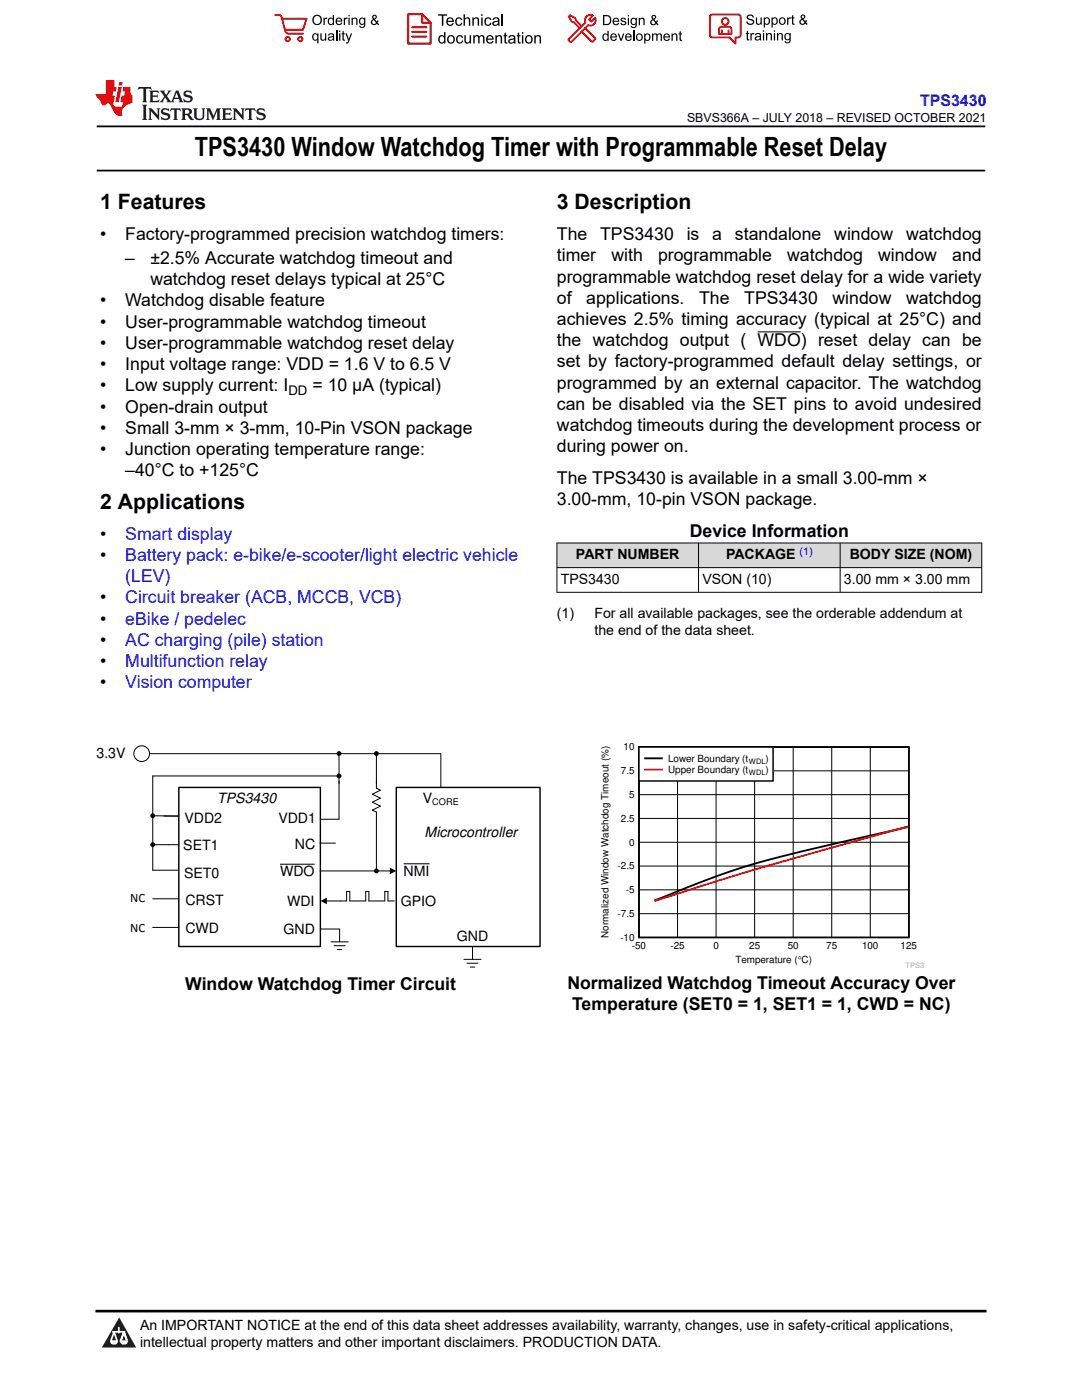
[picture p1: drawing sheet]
<svg xmlns="http://www.w3.org/2000/svg" width="216mm" height="279mm" viewBox="0 0 216 279" stroke-linecap="round" stroke-linejoin="round" font-family="sans-serif">
<path d="M19.3 25.2h177.3M19.3 34h177.3" fill="none" stroke="#000" stroke-width=".35"/>
<path d="M151.2 66.2h8.6" fill="none" stroke="#000" stroke-width=".2"/>
<g fill="#d8d8d8">
<path d="M111.1 108.4h84.8v4.9h-84.8z" fill-rule="evenodd"/>
<path d="M111.2 108.4h28.1v4.8h-28.1z" fill-rule="evenodd"/>
<path d="M139.4 108.4h28.2v4.8h-28.2z" fill-rule="evenodd"/>
<path d="M167.7 108.4h28.1v4.8h-28.1z" fill-rule="evenodd"/>
</g>
<path d="M111.1 108.4h84.9M111.1 113.3h84.9M111.1 118.2h84.9M111.1 108.3v10M139.4 108.3v10M167.6 108.3v10M195.9 108.3v10" fill="none" stroke="#000" stroke-width=".2"/>
<path d="M35.7 157.1h28.2v31.8h-28.2z" fill-rule="evenodd" fill="#fff"/>
<path d="M35.7 157.1h28.2v31.8h-28.2z" fill="none" stroke="#000" stroke-width=".28"/>
<path d="M79.1 157.1h28.7v31.8h-28.7z" fill-rule="evenodd" fill="#fff"/>
<path d="M79.1 157.1h28.7v31.8h-28.7z" fill="none" stroke="#000" stroke-width=".28"/>
<circle cx="28.3" cy="150.4" r="1.57" fill="#fff"/>
<g fill="none" stroke="#000" stroke-width=".2">
<path d="M29.8 150.4h58.1M67.6 150.4v13.1h-3.7M67.6 154.9h-37.1v18.8h5.2M75.1 150.4v6.9l.8 .4-1.6 .8 1.6 .8-1.6 .8 1.6 .8-1.6 .8 .8 .4v11.7M88 150.4v6.7M30.5 179.4h5.2M30.5 162.8l5.2 .1h-3M30.5 168.6h5.2M63.8 168.3h3.1M63.8 173.8h14.2M65.1 179.8h4.1v-1.9h.6v1.9h3.2v-1.9h.6v1.9h3.2v-1.9h.6v1.9h1.3M30.5 185.1h5.2"/>
<path d="M63.9 185.4h3.9v2.6M66.1 188h3.4M66.7 188.7h2.2M67.3 189.5h.9M92.6 191.5h3.4M93.2 192.2h2.2M93.8 193h.9M94.3 188.9v2.6"/>
<circle cx="28.3" cy="150.4" r="1.57"/>
</g>
<g fill="#000">
<path d="M77.8 173.2l1.3 .6-1.3 .7zM63.9 179.8l1.3-.6v1.3z"/>
<circle cx="67.6" cy="150.4" r=".49"/>
<circle cx="67.6" cy="154.9" r=".49"/>
<circle cx="75.1" cy="150.4" r=".49"/>
<circle cx="30.5" cy="168.6" r=".49"/>
<circle cx="30.5" cy="162.8" r=".49"/>
<circle cx="75.1" cy="173.8" r=".49"/>
</g>
<path d="M55.9 172.5h6.9M80.5 172.4h5.2" fill="none" stroke="#000" stroke-width=".21"/>
<path d="M119.5 148.3h64.9v44.8h-64.9z" fill-rule="evenodd" fill="#fff"/>
<path d="M127.5 149.1h53.8v38h-53.8z" fill="none" stroke="#000" stroke-width=".29"/>
<g fill="none" stroke="#000" stroke-width=".2">
<path d="M127.5 158.6h53.9M127.5 153.8h53.9M135.2 149.1v38M142.9 149.1v38M150.6 149.1v38M158.3 149.1v38M166 149.1v38M173.7 149.1v38M181.3 149.1v38M181.4 149.1h-53.9v38M127.5 177.6h53.9M127.5 172.8h53.9"/>
<path d="M127.5 168.1h53.9M127.5 163.3h53.9M127.5 187.1h53.9M127.5 182.3h53.9"/>
</g>
<path d="M181.2 165l-4.2 1a477.4 477.4 0 0 0-28.9 7.1 257.8 257.8 0 0 0-17.5 6.6" fill="none" stroke="#000" stroke-width=".37"/>
<path d="M181.2 164.9a910.7 910.7 0 0 0-49.5 14.6l-1.1 .3" fill="none" stroke="#f00" stroke-width=".37"/>
<path d="M127.5 149.1h26.8v6.8h-26.8z" fill-rule="evenodd" fill="#fff"/>
<path d="M127.5 149.1h26.8v6.8h-26.8z" fill="none" stroke="#000" stroke-width=".29"/>
<path d="M128.7 151.3h3.4" fill="none" stroke="#000" stroke-width=".37"/>
<path d="M128.7 153.6h3.4" fill="none" stroke="#f00" stroke-width=".37"/>
<path d="M0 0h215.9v23.8h-215.9z" fill-rule="evenodd" fill="#fff"/>
<path d="M27.7 17.4l-.2 .6 .5-.3h.6v.1v2.2l-.2 .4h1l-.2-.4v-2.2v-.1h.5l.5 .3-.1-.6zM29.8 18.1l.2 .4v1.5l-.2 .4h1.9l.1-.6a1.08 1.08 0 0 1-1.3 .2v-.7h.6l.4 .2v-.6l-.4 .2h-.6v-.6l.2-.1a1 1 0 0 1 1 .2l-.1-.5zM31.8 18.1l1 1.1-1 1.2h.9l-.2-.2 .4-.7 .5 .7-.2 .2h1.6l-.2-.2 .1-.4h1l.1 .4-.1 .2h.9l-.2-.3-.8-2h-.5l-1 2.2-.8-1.1 .9-1.1h-.8l.2 .2-.5 .7-.3-.7 .1-.2zM35.2 18.5l.4 1h-.8zM36.8 18.2a.65 .65 0 0 0-.2 .7 .65 .65 0 0 0 .6 .5l.7 .2 .1 .2a.79 .79 0 0 1-.7 .4 .79 .79 0 0 1-.7-.5l.1 .7 .2-.1a.93 .93 0 0 0 1.1 .1 .93 .93 0 0 0 .4-1 1.46 1.46 0 0 0-1.2-.6l-.1-.3a1.09 1.09 0 0 1 1.2 .2l-.2-.6-.1 .1-.6-.2zM28.4 20.9l.2 .4v2.3l-.2 .3h1l-.2-.3v-2.3l.2-.4zM29.6 21.6l.2 .4v1.6l-.2 .3h.8l-.3-.3v-1.4l1.7 1.8v-2l.2-.4h-.8l.2 .2 .1 1.1-1.2-1.3zM32.3 21.8a.65 .65 0 0 0-.2 .7 .65 .65 0 0 0 .7 .4l.6 .2 .1 .2a.79 .79 0 0 1-.7 .4 .79 .79 0 0 1-.7-.5l.1 .7 .2-.1a.93 .93 0 0 0 1.1 .1 .93 .93 0 0 0 .4-.9 1.46 1.46 0 0 0-1.2-.6l-.1-.4a1.09 1.09 0 0 1 1.2 .2l-.2-.6-.1 .1-.6-.1zM34.1 21.6l-.1 .7a.63 .63 0 0 1 .7-.4l.1 1.7-.3 .3h1l-.2-.3v-1.7a.66 .66 0 0 1 .8 .4l-.1-.7zM36.2 21.6l.2 .4v1.6l-.2 .3h.9l-.2-.2v-.7h.5l.1 .2a.79 .79 0 0 0 1.2 .6l-1-.9a.61 .61 0 0 0 .6-.6 .61 .61 0 0 0-.5-.6zM36.9 21.9h.2a.47 .47 0 0 1 .5 .1 .47 .47 0 0 1 .1 .5l-.2 .2h-.6zM38.5 21.6l.2 .2a2.27 2.27 0 0 0 .4 2 1.04 1.04 0 0 0 1.7-.7v-1.3l.2-.2h-.8l.2 .4v1.1a.6 .6 0 0 1-.6 .6 .6 .6 0 0 1-.6-.6v-1.1l.3-.4zM41.1 21.6l.2 .4v1.6l-.2 .3h.7l-.2-.3v-1.5l.9 1.9 .8-1.9v1.5l-.2 .3h1l-.3-.3v-1.6l.3-.4h-.8l-.7 1.5-.7-1.5zM44.3 21.6l.2 .4v1.6l-.2 .3h1.9l.1-.5a1.09 1.09 0 0 1-1.3 .1v-.6h.6l.4 .1v-.6l-.4 .2h-.6v-.6l.2-.1a1.01 1.01 0 0 1 1 .3l-.1-.6zM46.4 21.6l.3 .4v1.6l-.3 .3h.8l-.2-.3v-1.4l1.6 1.8v-2l.2-.4h-.7l.2 .2v1.1l-1.2-1.3zM49 21.6l-.1 .7a.63 .63 0 0 1 .8-.4v1.7l-.3 .3h1l-.2-.3v-1.7a.66 .66 0 0 1 .8 .4l-.1-.7zM51.4 21.8a.65 .65 0 0 0-.2 .7 .65 .65 0 0 0 .6 .4l.6 .2 .2 .2a.79 .79 0 0 1-.8 .4 .79 .79 0 0 1-.6-.5l.1 .7 .2-.1a.93 .93 0 0 0 1 .1 .93 .93 0 0 0 .5-.9 1.46 1.46 0 0 0-1.3-.6l-.1-.4a1.09 1.09 0 0 1 1.3 .2l-.2-.6-.2 .1-.5-.1z" fill="#231f20"/>
<path d="M21.1 16v2.8h-2.1l.1 .3 .9 1a.95 .95 0 0 0 .9 .9 .59 .59 0 0 1 .6-.4 .59 .59 0 0 1 .5 .4l.4 .8a1.59 1.59 0 0 0 2.1 1.3 1.61 1.61 0 0 1 1-2.2l1-.4-.1-1.5a1.59 1.59 0 0 1-.4-1.6h-1.4l-.2 .9h.5l-.1 .8h-.5l-.2 1v.2l.4 .1-.2 .9h-.6a.73 .73 0 0 1-1.1-.7l.3-1.5h-.5l.2-.8h.5l.2-.9h-.5v-1.4zM23.6 17.4l-.6 3h.7l.6-3zM23.8 16.4l-.1 .7h.7l.1-.7z" fill="#ed1c24"/>
<g fill="#000">
<path d="M62.3 4a1 1 0 0 1 2 0 1 1 0 0 1-2 0zM62.8 3.4a.78 .78 0 0 0-.1 1.1 .78 .78 0 0 0 1.1 .1 .78 .78 0 0 0 .1-1.1 .78 .78 0 0 0-1.1-.1z" fill-rule="evenodd"/>
<path d="M62.5 6.8l.4-.2 .4 .3v-.2h.2v2h-.2v-.7a.68 .68 0 0 1-.9-.1 .68 .68 0 0 1 0-.9zM62.6 7a.51 .51 0 0 0-.1 .6 .51 .51 0 0 0 .7 .2 .51 .51 0 0 0 .1-.7 .51 .51 0 0 0-.7-.1z" fill-rule="evenodd"/>
<path d="M64.5 3.5h.3v.3l.1-.3h.3l.1 .1-.1 .2a.32 .32 0 0 0-.3 0 .32 .32 0 0 0-.1 .4v.8h-.3z" fill-rule="evenodd"/>
<path d="M63.9 6.7h.3v.8a.36 .36 0 0 0 .3 .4 .36 .36 0 0 0 .4-.5v-.7h.2v1.4h-.2v-.2a.51 .51 0 0 1-.6 .2 .51 .51 0 0 1-.4-.5z" fill-rule="evenodd"/>
<path d="M65.6 3.7l.4-.2 .4 .2v-.7h.3v2h-.3v-.2a.7 .7 0 0 1-1-.1 .7 .7 0 0 1 .2-1zM65.8 3.8a.51 .51 0 0 0-.1 .7 .51 .51 0 0 0 .6 .2 .51 .51 0 0 0 .1-.7 .51 .51 0 0 0-.6-.2z" fill-rule="evenodd"/>
<path d="M65.6 6.8a.66 .66 0 0 1 .8-.1 .66 .66 0 0 1 .3 .8v.6h-.2l-.1-.2a.52 .52 0 0 1-.7 .2 .52 .52 0 0 1-.2-.6l.3-.2a.42 .42 0 0 0 .6-.3l-.3-.2-.3 .1-.1 .2h-.3zM65.7 7.6a.35 .35 0 0 0 .3 .4 .35 .35 0 0 0 .4-.4v-.2z" fill-rule="evenodd"/>
<path d="M67.7 6.1h.2v.3h-.2zM67.7 6.7h.2v1.4h-.2z" fill-rule="evenodd"/>
<path d="M67.1 3.7a.68 .68 0 0 1 .9-.1 .68 .68 0 0 1 .3 .7h-1.1a.42 .42 0 0 0 .3 .5 .42 .42 0 0 0 .5-.3h.3a.73 .73 0 0 1-1.1 .4 .73 .73 0 0 1-.1-1.2zM67.4 3.8l-.2 .3h.8l-.2-.4z" fill-rule="evenodd"/>
<path d="M68.6 3.5h.2v.3l.2-.3h.3l.1 .1-.1 .2a.32 .32 0 0 0-.4 0 .32 .32 0 0 0-.1 .4v.8h-.2z" fill-rule="evenodd"/>
<path d="M68.3 6.3l.3-.1v.5h.2v.1h-.2v.9l.3 .4a.36 .36 0 0 1-.4 0 .36 .36 0 0 1-.2-.4v-.9h-.1v-.1h.1z" fill-rule="evenodd"/>
<path d="M68.9 6.7h.3l.4 1.1 .4-1.1h.3l-.6 1.4a.51 .51 0 0 1-.6 .6l-.1-.3h.3l.2-.3z" fill-rule="evenodd"/>
<path d="M69.5 3h.3v.3h-.3zM69.5 3.5h.3v1.5h-.3z" fill-rule="evenodd"/>
<path d="M70.2 3.5h.2v.2a.52 .52 0 0 1 .6-.2 .52 .52 0 0 1 .3 .6v.9h-.2v-.9a.34 .34 0 0 0-.3-.4 .34 .34 0 0 0-.4 .3v1h-.2z" fill-rule="evenodd"/>
<path d="M71.8 3.7l.4-.2 .5 .2v-.2h.2v1.3a.64 .64 0 0 1-.5 .8 .64 .64 0 0 1-.7-.5h.2a.41 .41 0 0 0 .5 .2 .41 .41 0 0 0 .2-.5 .69 .69 0 0 1-.9-.1 .69 .69 0 0 1 .1-1zM72 3.8a.5 .5 0 0 0-.1 .7 .5 .5 0 0 0 .7 .1 .5 .5 0 0 0 .1-.6 .5 .5 0 0 0-.7-.2z" fill-rule="evenodd"/>
<path d="M74.4 3.1a.47 .47 0 0 1 .7 .1 .47 .47 0 0 1-.3 .7l.4 .4 .1-.3 .2 .1-.1 .4 .3 .3-.2 .2-.3-.3a.63 .63 0 0 1-1 .1 .63 .63 0 0 1 .3-1l-.3-.4zM74.5 3.4a.27 .27 0 0 0 .5 0 .27 .27 0 0 0-.5 0zM74.4 4.1a.4 .4 0 0 0 0 .6 .4 .4 0 0 0 .6-.1l-.4-.6z" fill-rule="evenodd"/>
<path d="M87.4 2.9h1.8v.2h-.7v2h-.3v-2h-.8z" fill-rule="evenodd"/>
<path d="M87.6 7.2l.5-.2 .5 .2v-.8h.3v2.3h-.3v-.2a.76 .76 0 0 1-1-.1 .76 .76 0 0 1-.1-1zM87.9 7.4a.58 .58 0 0 0-.2 .7 .58 .58 0 0 0 .8 .2 .58 .58 0 0 0 .1-.7 .58 .58 0 0 0-.7-.2z" fill-rule="evenodd"/>
<path d="M89.5 7.2a.81 .81 0 0 1 1.1 .1 .81 .81 0 0 1-.2 1.2 .81 .81 0 0 1-1.1-.2l-.1-.7zM89.6 7.4a.57 .57 0 0 0 0 .8 .57 .57 0 0 0 .8 0 .57 .57 0 0 0 0-.7 .57 .57 0 0 0-.8-.1z" fill-rule="evenodd"/>
<path d="M89.3 3.7a.77 .77 0 0 1 .9-.2 .77 .77 0 0 1 .4 .9h-1.3a.48 .48 0 0 0 .4 .5 .48 .48 0 0 0 .6-.3h.3a.83 .83 0 0 1-1.3 .4 .83 .83 0 0 1 0-1.3zM89.5 3.8l-.2 .4h1l-.3-.5z" fill-rule="evenodd"/>
<path d="M91 3.7a.7 .7 0 0 1 1.2 .3h-.2a.45 .45 0 0 0-.6-.3 .45 .45 0 0 0-.3 .6 .45 .45 0 0 0 .3 .6 .45 .45 0 0 0 .6-.4l.3 .1a.76 .76 0 0 1-1.1 .5 .76 .76 0 0 1-.3-1.1z" fill-rule="evenodd"/>
<path d="M91.2 7.2a.7 .7 0 0 1 1.2 .3l-.3 .1a.45 .45 0 0 0-.5-.4 .45 .45 0 0 0-.3 .7 .45 .45 0 0 0 .3 .6 .45 .45 0 0 0 .6-.4h.2a.76 .76 0 0 1-1 .5 .76 .76 0 0 1-.4-1.1z" fill-rule="evenodd"/>
<path d="M92.5 2.9h.3v.8a.59 .59 0 0 1 .7-.2 .59 .59 0 0 1 .3 .6v1h-.2v-1a.4 .4 0 0 0-.5-.4 .4 .4 0 0 0-.3 .5v.9h-.3z" fill-rule="evenodd"/>
<path d="M92.7 7h.2v.9a.41 .41 0 0 0 .5 .6 .41 .41 0 0 0 .3-.6v-.9h.3v1.7h-.3v-.3a.58 .58 0 0 1-.7 .3 .58 .58 0 0 1-.3-.7z" fill-rule="evenodd"/>
<path d="M94.3 3.5h.2v.2a.59 .59 0 0 1 .7-.2 .59 .59 0 0 1 .4 .6v1h-.3v-1a.41 .41 0 0 0-.4-.4 .41 .41 0 0 0-.4 .5v.9h-.2z" fill-rule="evenodd"/>
<path d="M94.4 7h.3v.3a.56 .56 0 0 1 1 0 .54 .54 0 0 1 .6-.3 .54 .54 0 0 1 .4 .5v1.2h-.3v-1.1a.34 .34 0 0 0-.3-.4 .34 .34 0 0 0-.4 .3v1.2h-.3v-1.1a.38 .38 0 0 0-.5-.3 .38 .38 0 0 0-.2 .5v.9h-.3z" fill-rule="evenodd"/>
<path d="M96 2.9h.3v.3h-.3zM96 3.5h.3v1.6h-.3z" fill-rule="evenodd"/>
<path d="M96.8 3.7a.7 .7 0 0 1 1.3 .3h-.3a.45 .45 0 0 0-.6-.3 .45 .45 0 0 0-.3 .6 .45 .45 0 0 0 .3 .6 .45 .45 0 0 0 .6-.4l.3 .1a.76 .76 0 0 1-1.1 .5 .76 .76 0 0 1-.3-1.1z" fill-rule="evenodd"/>
<path d="M97.2 7.2a.77 .77 0 0 1 .9-.1 .77 .77 0 0 1 .4 .8h-1.2a.48 .48 0 0 0 .3 .6 .48 .48 0 0 0 .6-.4l.3 .1a.83 .83 0 0 1-1.3 .3 .83 .83 0 0 1 0-1.3zM97.4 7.4l-.1 .3h.9l-.2-.4z" fill-rule="evenodd"/>
<path d="M98.8 7h.3v.3a.59 .59 0 0 1 .7-.3 .59 .59 0 0 1 .4 .7v1h-.3v-1a.41 .41 0 0 0-.5-.5 .41 .41 0 0 0-.3 .6v.9h-.3z" fill-rule="evenodd"/>
<path d="M98.4 3.7a.74 .74 0 0 1 1-.2 .74 .74 0 0 1 .3 .9v.7h-.3v-.2a.59 .59 0 0 1-.8 .3 .59 .59 0 0 1-.3-.8l1.1-.3a.42 .42 0 0 0-.4-.4 .42 .42 0 0 0-.5 .3h-.2zM98.6 4.5a.36 .36 0 0 0 .2 .5 .36 .36 0 0 0 .5-.2l.1-.5z" fill-rule="evenodd"/>
<path d="M100.7 6.6l.2-.1v.5h.3v.2h-.3v1l.1 .2h.2l.1 .3a.41 .41 0 0 1-.5-.1 .41 .41 0 0 1-.1-.4v-1h-.2v-.2h.2z" fill-rule="evenodd"/>
<path d="M101.6 7.2a.74 .74 0 0 1 .9-.2 .74 .74 0 0 1 .3 1l.1 .7h-.3v-.2a.59 .59 0 0 1-.8 .2 .59 .59 0 0 1-.3-.8l1-.3a.42 .42 0 0 0-.3-.4 .42 .42 0 0 0-.5 .3h-.3zM101.8 8.1a.36 .36 0 0 0 .1 .5 .36 .36 0 0 0 .5-.3l.2-.4z" fill-rule="evenodd"/>
<path d="M103.3 6.6l.3-.1v.5h.3v.2h-.3v1l.1 .2h.2v.3a.41 .41 0 0 1-.5-.1 .41 .41 0 0 1-.1-.4v-1h-.2v-.2h.2z" fill-rule="evenodd"/>
<path d="M104.1 6.4h.3v.3h-.3zM104.1 7h.3v1.7h-.3z" fill-rule="evenodd"/>
<path d="M105 7.2a.81 .81 0 0 1 1.1 .1 .81 .81 0 0 1-.1 1.2 .81 .81 0 0 1-1.2-.2v-.7zM105.2 7.4a.57 .57 0 0 0-.1 .8 .57 .57 0 0 0 .8 0 .57 .57 0 0 0 0-.7 .57 .57 0 0 0-.7-.1z" fill-rule="evenodd"/>
<path d="M106.6 7h.3v.3a.59 .59 0 0 1 .7-.3 .59 .59 0 0 1 .4 .7v1h-.3v-1a.41 .41 0 0 0-.5-.5 .41 .41 0 0 0-.3 .6v.9h-.3z" fill-rule="evenodd"/>
<path d="M120.3 3h.7a1 1 0 0 1 1 1 1 1 0 0 1-1 1h-.7zM120.6 3.2v1.6h.4a.77 .77 0 0 0 .7-.8 .77 .77 0 0 0-.7-.8z" fill-rule="evenodd"/>
<path d="M120.4 6.9l.4-.2 .4 .2v-.8h.3v2h-.3v-.1a.7 .7 0 0 1-.9-.2 .7 .7 0 0 1 .1-.9zM120.6 7a.51 .51 0 0 0-.1 .7 .51 .51 0 0 0 .6 .1 .51 .51 0 0 0 .1-.6 .51 .51 0 0 0-.6-.2z" fill-rule="evenodd"/>
<path d="M122 6.9a.68 .68 0 0 1 .8-.2 .68 .68 0 0 1 .3 .8h-1.1a.42 .42 0 0 0 .3 .5 .42 .42 0 0 0 .5-.3h.3a.73 .73 0 0 1-1.1 .3 .73 .73 0 0 1 0-1.1zM122.2 7l-.2 .3h.8l-.2-.4z" fill-rule="evenodd"/>
<path d="M122.4 3.7a.68 .68 0 0 1 .8-.1 .68 .68 0 0 1 .4 .8h-1.1a.42 .42 0 0 0 .3 .4 .42 .42 0 0 0 .5-.3l.3 .1a.73 .73 0 0 1-1.2 .3 .73 .73 0 0 1 0-1.2zM122.6 3.8l-.1 .3h.8l-.2-.3z" fill-rule="evenodd"/>
<path d="M123.9 3.7l.1-.1a.62 .62 0 0 1 .9 .3l-.2 .1a.29 .29 0 0 0-.3-.3 .29 .29 0 0 0-.3 .3l.1 .1a.58 .58 0 0 1 .6 .1 .58 .58 0 0 1 .1 .6 .67 .67 0 0 1-1.1-.2l.2-.1a.33 .33 0 0 0 .4 .4 .33 .33 0 0 0 .3-.4 .71 .71 0 0 1-.9-.6z" fill-rule="evenodd"/>
<path d="M123.3 6.7h.2l.4 1.2 .4-1.2h.3l-.6 1.4h-.2z" fill-rule="evenodd"/>
<path d="M125.3 3h.2v.3h-.2zM125.3 3.6h.2v1.4h-.2z" fill-rule="evenodd"/>
<path d="M124.9 6.9a.68 .68 0 0 1 .8-.2 .68 .68 0 0 1 .4 .8h-1.1a.42 .42 0 0 0 .3 .5 .42 .42 0 0 0 .5-.3h.3a.73 .73 0 0 1-1.2 .3 .73 .73 0 0 1 0-1.1zM125.1 7l-.1 .3h.8l-.2-.4z" fill-rule="evenodd"/>
<path d="M126 3.7l.4-.2 .4 .2v-.1h.3v1.2a.64 .64 0 0 1-.5 .8 .64 .64 0 0 1-.8-.5l.3 .1a.41 .41 0 0 0 .5 .2 .41 .41 0 0 0 .2-.6 .69 .69 0 0 1-.9-.1 .69 .69 0 0 1 .1-1zM126.2 3.9a.5 .5 0 0 0-.1 .6 .5 .5 0 0 0 .6 .2 .5 .5 0 0 0 .2-.7 .5 .5 0 0 0-.7-.1z" fill-rule="evenodd"/>
<path d="M126.9 7.4a.73 .73 0 0 1 1.4 0 .73 .73 0 0 1-1.4 0zM127.3 7a.5 .5 0 0 0-.1 .7 .5 .5 0 0 0 .7 0 .5 .5 0 0 0 0-.6 .5 .5 0 0 0-.6-.1z" fill-rule="evenodd"/>
<path d="M127.5 3.6h.2v.2a.52 .52 0 0 1 .6-.3 .52 .52 0 0 1 .3 .6v.9h-.2v-.9a.34 .34 0 0 0-.3-.4 .34 .34 0 0 0-.4 .3v1h-.2z" fill-rule="evenodd"/>
<path d="M128.5 6.7h.3v.2a.67 .67 0 0 1 .9 0 .67 .67 0 0 1 0 .9 .55 .55 0 0 1-.9 .2v.7h-.3zM128.9 7a.5 .5 0 0 0-.1 .7 .5 .5 0 0 0 .6 .1 .5 .5 0 0 0 .2-.6 .5 .5 0 0 0-.7-.2z" fill-rule="evenodd"/>
<path d="M130.1 6.7h.2v.2a.49 .49 0 0 1 .9 0l.4-.2a.42 .42 0 0 1 .5 .4v1h-.3v-.9a.3 .3 0 0 0-.2-.3 .3 .3 0 0 0-.4 .2v1h-.2v-.9a.33 .33 0 0 0-.5-.3 .33 .33 0 0 0-.2 .5v.7h-.2z" fill-rule="evenodd"/>
<path d="M130.1 3.1a.47 .47 0 0 1 .8 .1 .47 .47 0 0 1-.3 .7l.3 .4 .1-.2h.3l-.2 .5 .3 .3-.2 .2-.3-.3a.63 .63 0 0 1-1 .1 .63 .63 0 0 1 .3-1l-.2-.5zM130.2 3.5a.27 .27 0 0 0 .5 0 .27 .27 0 0 0-.5 0zM130.2 4.1a.4 .4 0 0 0 0 .7 .4 .4 0 0 0 .6-.2l-.5-.6z" fill-rule="evenodd"/>
<path d="M132.5 6.9a.68 .68 0 0 1 .9-.2 .68 .68 0 0 1 .3 .8h-1.1a.42 .42 0 0 0 .3 .5 .42 .42 0 0 0 .5-.3h.3a.73 .73 0 0 1-1.1 .3 .73 .73 0 0 1-.1-1.1zM132.7 7l-.1 .3h.8l-.2-.4z" fill-rule="evenodd"/>
<path d="M134 6.7h.2v.2a.52 .52 0 0 1 .6-.2 .52 .52 0 0 1 .4 .6v.8h-.3v-.8a.34 .34 0 0 0-.2-.4 .34 .34 0 0 0-.4 .2l-.1 1h-.2z" fill-rule="evenodd"/>
<path d="M135.6 6.3l.2-.1v.5h.3v.2h-.3v.8l.3 .4a.36 .36 0 0 1-.4 0 .36 .36 0 0 1-.1-.4v-.8h-.2v-.2h.2z" fill-rule="evenodd"/>
<path d="M149.2 3a.8 .8 0 0 1 1.2 .5h-.2a.44 .44 0 0 0-.5-.4 .44 .44 0 0 0-.4 .5l.2 .1a.9 .9 0 0 1 1 .8 .84 .84 0 0 1-.9 .5 .84 .84 0 0 1-.7-.7h.3a.52 .52 0 0 0 .5 .5 .52 .52 0 0 0 .5-.6l-.2-.1a.85 .85 0 0 1-1-.8z" fill-rule="evenodd"/>
<path d="M149 6.3l.3-.2v.5h.2v.2h-.2v.9l.2 .4a.36 .36 0 0 1-.4-.1 .36 .36 0 0 1-.1-.4v-.8h-.2v-.2h.2z" fill-rule="evenodd"/>
<path d="M149.7 6.6h.3v.2l.1-.2h.3l.1 .1-.1 .2a.32 .32 0 0 0-.3 0 .32 .32 0 0 0-.1 .4v.8h-.3z" fill-rule="evenodd"/>
<path d="M150.7 6.8a.66 .66 0 0 1 .9-.2 .66 .66 0 0 1 .3 .9v.6h-.2l-.1-.2a.52 .52 0 0 1-.7 .2 .52 .52 0 0 1-.2-.7l.2-.1a.42 .42 0 0 0 .7-.3l-.3-.2h-.3l-.1 .3-.3-.1zM150.9 7.5a.35 .35 0 0 0 .3 .5 .35 .35 0 0 0 .4-.4v-.3z" fill-rule="evenodd"/>
<path d="M150.8 3.5h.3v.8a.36 .36 0 0 0 .3 .5 .36 .36 0 0 0 .4-.5v-.8h.2v1.4h-.2v-.2a.51 .51 0 0 1-.6 .3 .51 .51 0 0 1-.4-.6z" fill-rule="evenodd"/>
<path d="M152.2 6.1h.3v.2h-.3zM152.2 6.6h.3v1.5h-.3z" fill-rule="evenodd"/>
<path d="M152.4 3.5h.2v.2a.67 .67 0 0 1 .9 0 .67 .67 0 0 1 .1 .9 .55 .55 0 0 1-1 .2v.7h-.2zM152.7 3.8a.5 .5 0 0 0-.1 .7 .5 .5 0 0 0 .7 .1 .5 .5 0 0 0 .1-.6 .5 .5 0 0 0-.7-.2z" fill-rule="evenodd"/>
<path d="M152.9 6.6h.2v.2a.52 .52 0 0 1 .6-.2 .52 .52 0 0 1 .3 .6v.9h-.2v-.9a.34 .34 0 0 0-.3-.4 .34 .34 0 0 0-.4 .2v1.1h-.2z" fill-rule="evenodd"/>
<path d="M153.9 3.5h.3v.2a.67 .67 0 0 1 .9 0 .67 .67 0 0 1 0 .9 .55 .55 0 0 1-.9 .2v.7h-.3zM154.3 3.8a.5 .5 0 0 0-.1 .7 .5 .5 0 0 0 .6 .1 .5 .5 0 0 0 .2-.6 .5 .5 0 0 0-.7-.2z" fill-rule="evenodd"/>
<path d="M154.4 6.1h.3v.2h-.3zM154.4 6.6h.3v1.5h-.3z" fill-rule="evenodd"/>
<path d="M155 6.6h.3v.2a.52 .52 0 0 1 .6-.2 .52 .52 0 0 1 .3 .6v.9h-.2v-.9a.34 .34 0 0 0-.3-.4 .34 .34 0 0 0-.4 .2v1.1h-.3z" fill-rule="evenodd"/>
<path d="M155.4 4.2a.75 .75 0 0 1 1.5 0 .75 .75 0 0 1-1.5 0zM155.8 3.8a.5 .5 0 0 0-.1 .7 .5 .5 0 0 0 .8 0 .5 .5 0 0 0 0-.7 .5 .5 0 0 0-.7 0z" fill-rule="evenodd"/>
<path d="M156.7 6.8l.4-.2 .5 .2v-.2h.2v1.3a.64 .64 0 0 1-.5 .7 .64 .64 0 0 1-.8-.4h.3a.41 .41 0 0 0 .5 .2 .41 .41 0 0 0 .2-.5 .69 .69 0 0 1-.9-.1 .69 .69 0 0 1 .1-1zM156.9 6.9a.5 .5 0 0 0-.1 .7 .5 .5 0 0 0 .6 .1 .5 .5 0 0 0 .2-.7 .5 .5 0 0 0-.7-.1z" fill-rule="evenodd"/>
<path d="M157.1 3.5h.2v.2l.1-.2h.3h.2l-.1 .3a.32 .32 0 0 0-.4 0 .32 .32 0 0 0-.1 .4v.7h-.2z" fill-rule="evenodd"/>
<path d="M158 3.1l.3-.1v.5h.2v.2h-.2v.8l.3 .4a.36 .36 0 0 1-.4 0 .36 .36 0 0 1-.2-.4v-.8h-.1v-.2h.1z" fill-rule="evenodd"/>
<path d="M159.9 3a.47 .47 0 0 1 .7 .1 .47 .47 0 0 1-.3 .7l.4 .5 .1-.3h.2l-.1 .5 .3 .3-.2 .2-.3-.3a.63 .63 0 0 1-1 .1 .63 .63 0 0 1 .3-1l-.3-.5zM160 3.4a.27 .27 0 0 0 .5 0 .27 .27 0 0 0-.5 0zM159.9 4.1a.4 .4 0 0 0 0 .6 .4 .4 0 0 0 .6-.2l-.4-.6z" fill-rule="evenodd"/>
</g>
<path d="M67.2 6.1v2M126.5 6.1v2" fill="none" stroke="#000" stroke-width=".25"/>
<g fill="none" stroke="#de0000" stroke-width=".37">
<path d="M54.9 3h.9a1.19 1.19 0 0 1 .6 1.2l.6 2.1a.85 .85 0 0 0 1 .4h2.5M56.3 3.7h4.9l-.7 2.2h-3.6M116.1 5.2l-1.2-1.1-.1-.5-1-.6-.3 .3 .6 1 .5 .2 1.1 1.1M116.8 5.6l1.9 2v.3l-.4 .4h-.3l-1.9-2zM116.8 5.6l.6-.6a1.07 1.07 0 0 0 1.2-.2 1.07 1.07 0 0 0 .1-1.3l-.7 .8-.5-.4 .8-.8a1.07 1.07 0 0 0-1.2 .2 1.07 1.07 0 0 0-.3 1.2l-3.3 3.3v.3l.3 .3h.2l2.1-2.1M141.7 3.1l.4-.2h5.3l.3 .2 .1 3.9-.2 .4-.8 .1v1.2l-1.3-1.2h-3.4l-.4-.2zM143.5 5.6l.5-.3 1.7 .1 .2 .5v.9h-2.4zM144 6.1v.7M145.4 6.1v.7"/>
<circle cx="57.4" cy="7.8" r=".44"/>
<circle cx="59.9" cy="7.8" r=".44"/>
<circle cx="144.7" cy="4.3" r=".67"/>
</g>
<path d="M100.2 2.9v2.2" fill="none" stroke="#000" stroke-width=".28"/>
<path d="M81.4 2.8h2.8v1.7h1.7v4.2h-4.5zM82.3 6.4h2.8M82.3 5.4h2.8M82.3 7.3h2.8M84.2 2.8l1.7 1.7" fill="none" stroke="#de0000" stroke-width=".42"/>
<path d="M0 261.4h215.9v18h-215.9z" fill-rule="evenodd" fill="#fff"/>
<path d="M23.8 262.9l3.4 6h-6.9z" fill="#231f20"/>
<path d="M22.1 267.7h1.3l-.4 .5h-.3a.55 .55 0 0 1-.6-.5z" fill-rule="evenodd" fill="#fff"/>
<path d="M22.1 267.7h1.3l-.4 .5h-.3a.55 .55 0 0 1-.6-.5z" fill="none" stroke="#231f20" stroke-width=".34"/>
<path d="M22.1 267.7h1.3l-.4 .5h-.5zM22.6 265.8h.1M22.6 265.8h2.3zM23.7 265.9h.1M23.7 264.9v1zM24 267.7h.1" fill="none" stroke="#fff" stroke-width=".34"/>
<path d="M24.7 265.8l-.7 1.9z" fill="#fff"/>
<path d="M24.7 265.8l-.7 1.9z" fill="none" stroke="#fff" stroke-width=".34"/>
<path d="M24.7 265.8l.7 1.9z" fill="#fff"/>
<path d="M24.7 265.8l.7 1.9zM25.3 267.7h.1" fill="none" stroke="#fff" stroke-width=".34"/>
<path d="M22.8 265.8l-.7 1.9z" fill="#fff"/>
<path d="M22.8 265.8l-.7 1.9z" fill="none" stroke="#fff" stroke-width=".34"/>
<path d="M22.8 265.8l.6 1.9z" fill="#fff"/>
<path d="M22.8 265.8l.6 1.9z" fill="none" stroke="#fff" stroke-width=".34"/>
<path d="M24.1 267.7h1.3a.65 .65 0 0 1-.6 .5 .65 .65 0 0 1-.7-.5z" fill-rule="evenodd" fill="#fff"/>
<path d="M24.1 267.7h1.3a.65 .65 0 0 1-.6 .5 .65 .65 0 0 1-.7-.5z" fill="none" stroke="#231f20" stroke-width=".34"/>
<path d="M24 267.7h.1M24.1 267.7h1.3l-.4 .5h-.5z" fill="none" stroke="#fff" stroke-width=".34"/>
<path d="M19 261.7h177.8" fill="none" stroke="#000" stroke-width=".53"/>
<text font-size="5.3" x="38.9" y="31.2">TPS3430 Window Watchdog Timer with Programmable Reset Delay</text>
<g font-size="4.2">
<text x="20" y="41.8">1 Features</text>
<text x="111.1" y="41.8">3 Description</text>
<text x="20" y="101.6">2 Applications</text>
</g>
<g font-size="3.5">
<text x="20" y="47.9">•</text>
<text x="25" y="47.9">Factory-programmed precision watchdog timers:</text>
<text x="111.1" y="47.9">The</text>
<text x="119.8" y="47.9">TPS3430</text>
<text x="137" y="47.9">is</text>
<text x="142.1" y="47.9">a</text>
<text x="146.7" y="47.9">standalone</text>
<text x="166.5" y="47.9">window</text>
<text x="180.8" y="47.9">watchdog</text>
<text x="25" y="52.7">–</text>
<text x="30" y="52.7">±2.5% Accurate watchdog timeout and</text>
<text x="111.1" y="52.2">timer</text>
<text x="122" y="52.2">with</text>
<text x="131.3" y="52.2">programmable</text>
<text x="157.1" y="52.2">watchdog</text>
<text x="175.2" y="52.2">window</text>
<text x="190" y="52.2">and</text>
<text x="30" y="56.9">watchdog reset delays typical at 25°C</text>
<text x="111.1" y="56.4">programmable watchdog reset delay for a wide variety</text>
<text x="20" y="61.2">•</text>
<text x="20" y="65.4">•</text>
<text x="25" y="61.2">Watchdog disable feature</text>
<text x="25" y="65.4">User-programmable watchdog timeout</text>
<text x="111.1" y="60.6">of</text>
<text x="111.1" y="64.9">achieves 2.5% timing accuracy (typical at 25°C) and</text>
<text x="117" y="60.6">applications.</text>
<text x="139.5" y="60.6">The</text>
<text x="148.5" y="60.6">TPS3430</text>
<text x="166.1" y="60.6">window</text>
<text x="180.8" y="60.6">watchdog</text>
<text x="20" y="69.6">•</text>
<text x="25" y="69.6">User-programmable watchdog reset delay</text>
<text x="111.1" y="69.1">the watchdog output ( WDO) reset delay can be</text>
<text x="20" y="73.9">•</text>
<text x="25" y="73.9">Input voltage range: VDD = 1.6 V to 6.5 V</text>
<text x="111.1" y="73.3">set by factory-programmed default delay settings, or</text>
<text x="111.1" y="77.6">programmed by an external capacitor. The watchdog</text>
<text x="20" y="82.3">•</text>
<text x="20" y="78.1">•</text>
<text x="25" y="82.3">Open-drain output</text>
<text x="25" y="78.1">Low supply current: I</text>
<text x="62.4" y="78.1">= 10 µA (typical)</text>
<text x="111.1" y="81.8">can be disabled via the SET pins to avoid undesired</text>
<text x="20" y="86.6">•</text>
<text x="25" y="86.6">Small 3-mm × 3-mm, 10-Pin VSON package</text>
<text x="111.1" y="86">watchdog timeouts during the development process or</text>
<text x="20" y="90.8">•</text>
<text x="25" y="90.8">Junction operating temperature range:</text>
<text x="25" y="95">–40°C to +125°C</text>
<text x="111.1" y="90.3">during power on.</text>
<text x="111.1" y="96.6">The TPS3430 is available in a small 3.00-mm ×</text>
<text x="111.1" y="100.9">3.00-mm, 10-pin VSON package.</text>
<text x="20" y="107.7">•</text>
<text x="137.6" y="107.2">Device Information</text>
<text x="20" y="112">•</text>
<text x="20" y="120.4">•</text>
<text x="20" y="124.7">•</text>
<text x="20" y="128.9">•</text>
<text x="20" y="133.1">•</text>
<text x="20" y="137.4">•</text>
<text x="36.9" y="197.7">Window Watchdog Timer Circuit</text>
<text x="113.2" y="197.4">Normalized Watchdog Timeout Accuracy Over</text>
<text x="114.2" y="201.6">Temperature (SET0 = 1, SET1 = 1, CWD = NC)</text>
</g>
<g font-size="3.5" fill="#00f">
<text x="25" y="107.7">Smart display</text>
<text x="25" y="112">Battery pack: e-bike/e-scooter/light electric vehicle</text>
<text x="25" y="116.2">(LEV)</text>
<text x="25" y="120.4">Circuit breaker (ACB, MCCB, VCB)</text>
<text x="25" y="124.7">eBike / pedelec</text>
<text x="25" y="128.9">AC charging (pile) station</text>
<text x="25" y="133.1">Multifunction relay</text>
<text x="25" y="137.4">Vision computer</text>
</g>
<text font-size="3.2" fill="#00f" x="183.6" y="21.1">TPS3430</text>
<g font-size="2.8">
<text x="114.9" y="111.6">PART NUMBER</text>
<text x="144.9" y="111.6">PACKAGE</text>
<text x="169.5" y="111.6">BODY SIZE (NOM)</text>
<text x="111.9" y="116.6">TPS3430</text>
<text x="140.2" y="116.6">VSON (10)</text>
<text x="168.4" y="116.6">3.00 mm × 3.00 mm</text>
<text x="111.1" y="123.4">(1)</text>
<text x="118.6" y="123.4">For all available packages, see the orderable addendum at</text>
<text x="118.6" y="126.7">the end of the data sheet.</text>
<text x="19.3" y="151.2">3.3V</text>
<text x="43.3" y="160.2">TPS3430</text>
<text x="84.4" y="160.2">V</text>
<text x="36.8" y="164.3">VDD2</text>
<text x="55.5" y="164.3">VDD1</text>
<text x="84.7" y="167.1">Microcontroller</text>
<text x="36.6" y="169.6">SET1</text>
<text x="58.9" y="169.4">NC</text>
<text x="36.7" y="175.1">SET0</text>
<text x="55.9" y="174.8">WDO</text>
<text x="80.5" y="174.7">NMI</text>
<text x="37" y="180.7">CRST</text>
<text x="57.3" y="180.9">WDI</text>
<text x="80" y="180.9">GPIO</text>
<text x="37" y="186.2">CWD</text>
<text x="56.6" y="186.4">GND</text>
<text x="91.2" y="187.8">GND</text>
<text x="27.9" y="265.5">An IMPORTANT NOTICE at the end of this data sheet addresses availability, warranty, changes, use in safety-critical applications,</text>
<text x="27.9" y="268.9">intellectual property matters and other important disclaimers. PRODUCTION DATA.</text>
</g>
<text font-size="2.6" x="57.6" y="78.8">DD</text>
<g font-size="2.5">
<text x="137.1" y="24.3">SBVS366A – JULY 2018 – REVISED OCTOBER 2021</text>
<text x="26" y="180.1">NC</text>
<text x="26" y="185.9">NC</text>
</g>
<text font-size="2.1" fill="#00f" x="159.6" y="110.7">(1)</text>
<g font-size="2">
<text x="124.4" y="149.7">10</text>
<text x="123.9" y="154.5">7.5</text>
<text x="133.3" y="152">Lower Boundary (t</text>
<text x="133.3" y="154.3">Upper Boundary (t</text>
<text x="152.7" y="152">)</text>
<text x="152.7" y="154.3">)</text>
<text x="125.5" y="159.2">5</text>
<text x="123.9" y="164">2.5</text>
<text x="123.2" y="173.5">-2.5</text>
<text x="125.5" y="168.7">0</text>
<text x="124.9" y="178.2">-5</text>
<text x="123.2" y="183">-7.5</text>
<text x="121.4" y="187.2" transform="rotate(-90 121.4 187.2)">Normalized Window Watchdog Timeout (%)</text>
<text x="123.8" y="187.7">-10</text>
<text x="126.1" y="189.4">-50</text>
<text x="133.8" y="189.4">-25</text>
<text x="142.3" y="189.4">0</text>
<text x="149.5" y="189.4">25</text>
<text x="157.2" y="189.4">50</text>
<text x="164.9" y="189.4">75</text>
<text x="172" y="189.4">100</text>
<text x="179.7" y="189.4">125</text>
<text x="146.7" y="192.2">Temperature (qC)</text>
</g>
<text font-size="1.8" x="86.3" y="160.6">CORE</text>
<g font-size="1.5">
<text x="149.4" y="152.4">WDL</text>
<text x="149.4" y="154.6">WDL</text>
</g>
<text font-size="1.5" fill="#a8a8a8" x="180.7" y="193.1">TPS3</text>
</svg>
